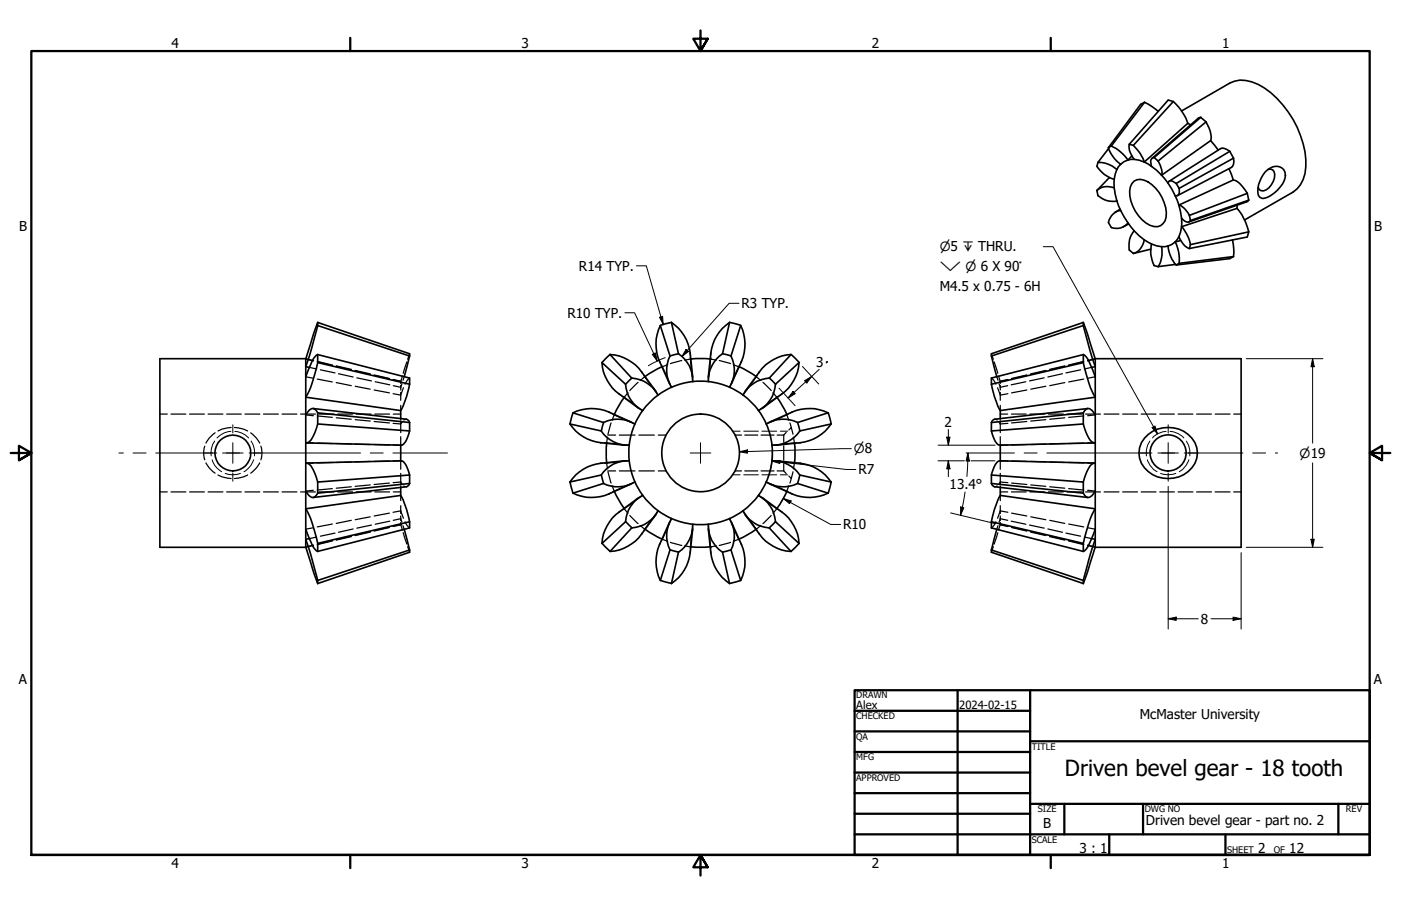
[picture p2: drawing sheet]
<svg xmlns="http://www.w3.org/2000/svg" width="432mm" height="279mm" viewBox="0 0 432 279" stroke-linecap="round" stroke-linejoin="round" font-family="sans-serif">
<!-- layer: Hidden (ANSI) -->
<g fill="none" stroke="#000" stroke-width=".38">
<path d="M94.2 116.2l2.4 .4M94.2 110.7l2.4 .6M94.3 110.6l2.3 .6M95.3 113.3l2.3 .5M97.8 116.9l4.6 .9M97.8 111.6l4.6 1.1M97.8 111.4l4.7 1.2M98.7 114l4.6 1M103.6 118l4.7 .9M103.6 113l4.7 1.1M103.6 112.8l4.7 1.1M104.3 115.3l4.5 1"/>
<path d="M109.5 119.1l4.6 .9M109.5 114.4l4.6 1.1M109.5 114.2l4.7 1.1M110 116.5l4.5 1M115.3 115.8l4.7 1M115.3 115.6l4.7 1.1M115.6 117.7l4.5 1M121.2 117l2.3 .5v.8M123.5 118.9v1.4M123.9 118.4l-.4 1-2.3-.5M124 116l-.5 1.7-2.3-.5M124.3 119.6l-.8 2.3v1.5"/>
<path d="M124.6 116.1l-.4 1.2M125.3 111.6l-1 3.5M126.2 116.6l-.5 .5-.9 1.4M126.2 109.1l-.5 1.7M196.7 117.9l-2.6 2.6M197.7 114.7l.4 .5M198.4 115.7l.3 .5M198.7 116.2h.1M198.7 116.2l-1.4 1.1M198.7 116.2l1.6 2.3M198.8 116.1h.1M201.2 119.6l1.6 2.3"/>
<path d="M203.3 111.4l.3 .6M203.8 112.5l.4 .6M204.2 113.1l-.2 .1M204.2 113.1l1.1 2.5M205.8 112.5l-1.6 .6M205.9 116.9l1 2.5M210.1 111.2l-3.5 .9M212.7 108.9v.6M212.7 110.2l.1 .5M212.8 110.7l-1.8 .4M212.8 110.7l.2 2.8M212.9 110.7h.1"/>
<path d="M213.2 114.9l.3 2.8M218.6 114.9l-.3 2.8M218.9 110.7h.1M219 110.7l1.8 .4M219 110.7l-.2 2.8M219.1 108.9v.6M219.1 110.2l-.1 .5M221.7 111.2l3.5 .9M225.9 116.9l-1 2.5M226 112.5l1.6 .6M227.6 113.1l.2 .1M227.6 113.1l-1.1 2.5"/>
<path d="M228 112.5l-.4 .6M228.5 111.4l-.3 .6M230.6 119.6l-1.6 2.3M233 116.1h.1M233 116.2h.1M233.1 116.2l1.4 1.1M233.1 116.2l-1.6 2.3M233.4 115.7l-.3 .5M234.1 114.7l-.4 .5M235.1 117.9l2.6 2.6M305.6 109.1l.5 1.7M305.6 116.6l.5 .5 .9 1.4"/>
<path d="M306.5 111.6l1 3.5M307.2 116.1l.4 1.2M307.5 119.6l.8 2.3 2.3-.5M307.8 116l.5 1.7 2.3-.5M307.9 118.4l.4 1 2.3-.5M308.3 118.9v1.4M310.6 117l-2.3 .5v.8M316.2 117.7l-4.5 1M316.5 115.8l-4.7 1M316.5 115.6l-4.7 1.1M321.8 116.5l-4.5 1M322.3 114.4l-4.6 1.1"/>
<path d="M322.3 119.1l-4.6 .9M322.3 114.2l-4.7 1.1M327.5 115.3l-4.5 1M328.2 113l-4.7 1.1M328.2 118l-4.7 .9M328.2 112.8l-4.7 1.1M333.1 114l-4.6 1M334 111.6l-4.6 1.1M334 116.9l-4.6 .9M334 111.4l-4.7 1.2M336.5 113.3l-2.3 .5M337.5 110.6l-2.3 .6"/>
<path d="M337.6 110.7l-2.4 .6M337.6 116.2l-2.4 .4M49.3 127.7h2.3M52.7 127.7h4.6M58.4 127.7h4.6M63.1 137.6a6 6 0 0 0 0 4.2M64.1 127.7h4.6M66.3 133.5a7.6 7.6 0 0 0-2.8 3.2M69.8 127.7h4.6M71.2 131.8l-2.7 .5-1.3 .6M72.3 131.8l2.8 .5 1.2 .6M75.5 127.7h4.6"/>
<path d="M77.3 133.5a8 8 0 0 1 2.7 3.2M80.4 137.6a6 6 0 0 1 0 4.2M81.2 127.7h4.6M86.9 127.7h4.6M92.6 127.7h4.6M94.2 136.6h2.4M94.2 128l2.4 .2M97.8 136.7l4.6 .1M97.8 128.3l4.6 .4M98.4 127.7h4.5M103.6 136.8l4.7 .1M103.6 128.8l4.7 .5"/>
<path d="M104.1 127.7h4.5M109.5 137l4.6 .1M109.5 129.4l4.6 .5M109.8 127.7h4.6M115.3 137.1l4.7 .1M115.3 130l4.7 .4M115.3 120.3l4.7 .9M115.5 127.7h4.6M121.2 127.7h2.3M123.5 130.2v.5l-2.3-.1M123.5 121v.9l-2.3-.5M123.5 125v1.6"/>
<path d="M123.5 129.1v.5M123.5 134.7v2.6l-2.3-.1M124 130.1l-.5 .6v2.7M125.2 129.3l-.7 .2M185.1 136.5h.6M186.4 136.5l.5 .1M186.9 136.7h.1M186.9 136.6l2.8 .2M187.3 134.8l-.4 1.8M187.3 134.2h2.4M187.6 127.1l.6 .3M188.3 130.4l-.9 3.5"/>
<path d="M188.7 127.6l.6 .4M189.3 128l-.6 1.6M189.3 128l2.5 1.1M189.4 127.8l-.1 .2M190.9 134.2h4.8M190.9 121.5l.5 .4M191.1 137l2.8 .3M191.9 122.2l.5 .3M192.3 122.6h.1M192.4 122.5v.1M192.4 122.5l2.3 1.6M193.1 129.7l2.5 1"/>
<path d="M193.5 121.1l-1.1 1.4M195.8 125l2.3 1.6M196.9 134.2h4.8M202.9 134.2h2.3M226.6 134.2h1.9M229.6 134.2h4M234.6 134.2h4M236 125l-2.3 1.6M238.3 121.1l1.1 1.4M238.7 129.7l-2.5 1M239.4 122.5v.1M239.4 122.5l-2.3 1.6"/>
<path d="M239.5 122.6h.1M239.5 134.2h2.1M239.9 122.2l-.5 .3M240.7 137l-2.8 .3M240.9 121.5l-.5 .4M241.6 134.2v2.2M241.6 137.5v4.4M242.3 133.3l-.7 .9M242.4 127.8l.1 .2M242.5 128l.6 1.6M242.5 128l-2.5 1.1M243.1 127.6l-.6 .4"/>
<path d="M243.5 130.4l.9 3.5M243.9 131.8l-.8 .8M244.2 127.1l-.6 .3M244.5 134.8l.4 1.8M244.9 136.7h.1M244.9 136.6l-2.8 .2M245.4 136.5l-.5 .1M246.1 136.5h.6M306.6 129.3l.7 .2M307.8 130.1l.5 .6 2.3-.1M308.3 121v2.4M308.3 125v1.6"/>
<path d="M308.3 129.1v.5M308.3 130.2v3.2M308.3 134.7v2.6l2.3-.1M308.3 127.7h2.3M311.7 127.7h4.6M316.5 130l-4.7 .4M316.5 120.3l-4.7 .9M316.5 137.1l-4.7 .1M317.4 127.7h4.6M322.3 129.4l-4.6 .5M322.3 137l-4.6 .1M323.2 127.7h4.5"/>
<path d="M328.2 128.8l-4.7 .5M328.2 136.8l-4.7 .1M328.9 127.7h4.5M334 128.3l-4.6 .4M334 136.7l-4.6 .1M334.6 127.7h4.6M335.2 136.6h2.4M337.6 128l-2.4 .2M340.3 127.7h4.6M346 127.7h4.6M351.7 127.7h4.6M357.4 127.7h4.5"/>
<path d="M363.1 127.7h4.6M368.8 127.7h4.6M374.5 127.7h4.6M380.2 127.7h2.3M49.3 151.7h2.3M52.7 151.7h4.6M58.4 151.7h4.6M63.5 142.7a7.6 7.6 0 0 0 2.8 3.2M64.1 151.7h4.6M67.2 146.5l1.3 .6 2.7 .5M69.8 151.7h4.6M75.5 151.7h4.6"/>
<path d="M76.3 146.5l-1.2 .6-2.8 .5M80 142.7a8 8 0 0 1-2.7 3.2M81.2 151.7h4.6M86.9 151.7h4.6M92.6 151.7h4.6M94.2 142.8h2.4M96.6 151.2l-2.4 .2M98.4 151.7h4.5M102.4 142.6l-4.6 .1M102.4 150.7l-4.6 .4M104.1 151.7h4.5M108.3 150.1l-4.7 .5"/>
<path d="M108.3 142.5l-4.7 .1M109.8 151.7h4.6M114.1 142.3l-4.6 .1M114.1 159.4l-4.6 .9M114.1 149.5l-4.6 .5M115.5 151.7h4.6M120 149l-4.7 .4M120 142.2l-4.7 .1M120 158.2l-4.7 .9M121.2 142.2l2.3-.1v2.6M121.2 158l2.3-.5 .8 2.3M121.2 148.8l2.3-.1 .5 .6"/>
<path d="M121.2 151.7h2.3M123.5 159.1v.9l-2.3 .5M123.5 146v3.2M123.5 149.8v.5M123.5 152.8v1.6M123.5 156v2.4M124.5 149.9l.7 .2M185.1 142.9h.6M186.9 142.8l.4 1.8M186.9 142.7h.1M186.9 142.8l-.5 .1M187.3 145.2h2.4"/>
<path d="M187.4 145.5l.9 3.5M188.2 152l-.6 .3M188.7 149.8l.6 1.6M189.3 151.4l.1 .2M189.3 151.4l-.6 .4M189.7 142.6l-2.8 .2M190.9 145.2h4.8M191.4 157.5l-.5 .4M191.8 150.3l-2.5 1.1M192.3 156.8h.1M192.4 156.9l1.1 1.4M192.4 156.8v.1"/>
<path d="M192.4 156.9l-.5 .3M193.9 142.1l-2.8 .3M194.1 158.9l2.6 2.6M194.7 155.3l-2.3 1.6M195.6 148.7l-2.5 1M196.9 145.2h4.8M198.1 152.8l-2.3 1.6M202.8 157.5l-1.6 2.3M202.9 145.2h2.3M206.9 160l-1 2.5M224.9 160l1 2.5M226.6 145.2h1.9"/>
<path d="M229 157.5l1.6 2.3M229.6 145.2h4M233.7 152.8l2.3 1.6M234.6 145.2h4M236.2 148.7l2.5 1M237.1 155.3l2.3 1.6M237.7 158.9l-2.6 2.6M237.9 142.1l2.8 .3M239.4 156.8v.1M239.4 156.9l-1.1 1.4M239.4 156.9l.5 .3M239.5 156.8h.1"/>
<path d="M239.5 145.2h2.1M240 150.3l2.5 1.1M240.4 157.5l.5 .4M241.6 143v2.2M241.6 145.2l.7 .8M242.1 142.6l2.8 .2M242.5 151.4l-.1 .2M242.5 151.4l.6 .4M243.1 146.8l.8 .8M243.1 149.8l-.6 1.6M243.6 152l.6 .3M244.4 145.5l-.9 3.5"/>
<path d="M244.9 142.7h.1M244.9 142.8l-.4 1.8M244.9 142.8l.5 .1M246.1 142.9h.6M307.3 149.9l-.7 .2M308.3 146v3.2M308.3 149.8v.5M308.3 152.8v1.6M308.3 156v2.4M308.3 159.1v1.4M308.3 151.7h2.3M310.6 158l-2.3-.5-.8 2.3"/>
<path d="M310.6 142.2l-2.3-.1v2.6M310.6 148.8l-2.3-.1-.5 .6M311.7 151.7h4.6M311.8 158.2l4.7 .9M311.8 142.2l4.7 .1M311.8 149l4.7 .4M317.4 151.7h4.6M317.7 159.4l4.6 .9M317.7 142.3l4.6 .1M317.7 149.5l4.6 .5M323.2 151.7h4.5M323.5 142.5l4.7 .1"/>
<path d="M323.5 150.1l4.7 .5M328.9 151.7h4.5M329.4 142.6l4.6 .1M329.4 150.7l4.6 .4M334.6 151.7h4.6M335.2 142.8h2.4M335.2 151.2l2.4 .2M340.3 151.7h4.6M346 151.7h4.6M351.7 151.7h4.6M357.4 151.7h4.5M363.1 151.7h4.6"/>
<path d="M368.8 151.7h4.6M374.5 151.7h4.6M380.2 151.7h2.3M96.6 168.1l-2.4 .6M96.6 162.8l-2.4 .4M96.6 168.2l-2.3 .6M97.6 165.6l-2.3 .5M102.4 166.7l-4.6 1.1M102.4 161.6l-4.6 .9M102.5 166.8l-4.7 1.2M103.3 164.4l-4.6 1M108.3 165.3l-4.7 1.1"/>
<path d="M108.3 160.5l-4.7 .9M108.3 165.5l-4.7 1.1M108.8 163.1l-4.5 1M114.1 163.9l-4.6 1.1M114.2 164.1l-4.7 1.1M114.5 161.9l-4.5 1M120 162.6l-4.7 1M120 162.7l-4.7 1.1M120.1 160.7l-4.5 1M121.2 162.2l2.3-.5 .5 1.7M123.5 160.5v-.5l.4 1M123.5 161.1v.8l-2.3 .5"/>
<path d="M124.2 162.1l.4 1.2M124.3 164.3l1 3.5M124.8 160.9l.9 1.4 .5 .5M125.7 168.6l.5 1.7M197.3 162.1l1.4 1.1M198.1 164.2l-.4 .5M198.7 163.2h.1M198.7 163.2l-.3 .5M198.8 163.3h.1M200.3 160.9l-1.6 2.3M203.6 167.4l-.3 .6M204 166.2l.2 .1"/>
<path d="M204.2 166.3l1.6 .6M204.2 166.3l-.4 .6M205.3 163.8l-1.1 2.5M206.6 167.3l3.5 .9M211 168.3l1.8 .4M212.7 169.9v.6M212.8 168.7l-.1 .5M212.9 168.7h.1M213 165.9l-.2 2.8M213.5 161.7l-.3 2.8M218.3 161.7l.3 2.8M218.8 165.9l.2 2.8"/>
<path d="M218.9 168.7h.1M219 168.7l.1 .5M219.1 169.9v.6M220.8 168.3l-1.8 .4M225.2 167.3l-3.5 .9M226.5 163.8l1.1 2.5M227.6 166.3l-1.6 .6M227.6 166.3l.4 .6M227.8 166.2l-.2 .1M228.2 167.4l.3 .6M231.5 160.9l1.6 2.3M233 163.3h.1"/>
<path d="M233 163.2h.1M233.1 163.2l.3 .5M233.7 164.2l.4 .5M234.5 162.1l-1.4 1.1M306.1 168.6l-.5 1.7M307 160.9l-.9 1.4-.5 .5M307.5 164.3l-1 3.5M307.6 162.1l-.4 1.2M308.3 161.1v.8l2.3 .5M310.6 160.5l-2.3-.5-.4 1M310.6 162.2l-2.3-.5-.5 1.7M311.7 160.7l4.5 1"/>
<path d="M311.8 162.6l4.7 1M311.8 162.7l4.7 1.1M317.3 161.9l4.5 1M317.6 164.1l4.7 1.1M317.7 163.9l4.6 1.1M323 163.1l4.5 1M323.5 165.5l4.7 1.1M323.5 160.5l4.7 .9M323.5 165.3l4.7 1.1M328.5 164.4l4.6 1M329.3 166.8l4.7 1.2M329.4 161.6l4.6 .9"/>
<path d="M329.4 166.7l4.6 1.1M334.2 165.6l2.3 .5M335.2 168.2l2.3 .6M335.2 162.8l2.4 .4M335.2 168.1l2.4 .6"/>
</g>
<!-- layer: Hidden Narrow (ANSI) -->
<g fill="none" stroke="#000" stroke-width=".31">
<path d="M66.2 136a6.3 6.3 0 0 0-1.1 4.6M71.2 133a6.3 6.3 0 0 0-4.3 2.1M72.4 133a6.3 6.3 0 0 1 4.2 2.1M77.4 136a6.7 6.7 0 0 1 1 4.6M225.8 133h2.3M229.2 133h4.5M234.8 133h4.6M240.5 133h2.3M354.4 136a6 6 0 0 0-1 4.6M359.4 133a5.8 5.8 0 0 0-4.2 2.1M360.6 133a6.2 6.2 0 0 1 4.3 2.1M365.6 136a6.6 6.6 0 0 1 1.1 4.6"/>
<path d="M65.4 141.8a5.9 5.9 0 0 0 2.9 3.7M69.4 146a6.4 6.4 0 0 0 4.7 0M78.2 141.8a6.3 6.3 0 0 1-3 3.7M225.8 146.4h2.3M229.2 146.4h4.5M234.8 146.4h4.6M240.5 146.4h2.3M353.6 141.8a6.3 6.3 0 0 0 3 3.7M357.7 146a6.4 6.4 0 0 0 4.7 0M366.4 141.8a6.5 6.5 0 0 1-2.9 3.7"/>
</g>
<!-- layer: Hidden (ANSI) -->
<g fill="#000">
<circle cx="212.8" cy="110.7" r=".19"/>
<circle cx="219" cy="110.7" r=".19"/>
<circle cx="308.3" cy="117.7" r=".19"/>
<circle cx="123.5" cy="137.3" r=".19"/>
<circle cx="123.6" cy="137.3" r=".19"/>
<circle cx="186.9" cy="136.6" r=".19"/>
<circle cx="244.9" cy="136.6" r=".19"/>
<circle cx="308.2" cy="137.3" r=".19"/>
<circle cx="308.3" cy="137.3" r=".19"/>
<circle cx="123.5" cy="142.1" r=".19"/>
<circle cx="123.6" cy="142.1" r=".19"/>
<circle cx="186.9" cy="142.8" r=".19"/>
<circle cx="244.9" cy="142.8" r=".19"/>
<circle cx="308.2" cy="142.1" r=".19"/>
<circle cx="308.3" cy="142.1" r=".19"/>
<circle cx="123.5" cy="161.7" r=".19"/>
<circle cx="212.8" cy="168.7" r=".19"/>
<circle cx="219" cy="168.7" r=".19"/>
<circle cx="308.3" cy="161.7" r=".19"/>
</g>
<!-- layer: Visible (ANSI) -->
<g fill="none" stroke="#000" stroke-width=".51">
<path d="M352.7 31.6l2.2 1.2 2.1 1.6M352.7 31.6l-1.2 .6-9.9 13.3M352.7 31.6l-10.2 13.4M361.6 31.3a16.5 16.5 0 0 1 4.5 6.7M361.6 31.3l-1.6-.4-12 13.6M361.6 31.3l-12.3 13.5M364.2 34.2l14.9-8.6a10.5 10.5 0 0 1 10.7 1.6 30 30 0 0 1 12.7 24.2 9.7 9.7 0 0 1-4 7.8l-14.9 8.6M366.1 38l.9 .5M366.1 38l-13.4 12M370.1 36.2l-.8 .3-14.2 12.3M370.1 36.2l-14.4 12.4M370.1 36.2l1.6 1.4"/>
<path d="M371.7 37.6a7.9 7.9 0 0 1 1.4 5.8M371.7 37.6l-14.8 12.1M338.1 58.7l.3 1.6a6.6 6.6 0 0 0 5.8 1.7M338.4 50.1l-.3 1.2a9.2 9.2 0 0 0 5.3 4M338.4 50.1a8.4 8.4 0 0 1 5.8 2.2M341.6 45.5a10.5 10.5 0 0 0 3.8 5.2M341.7 45.8l-3.3 4.3M341.9 54.7l-3.8 4M342.5 45a13.4 13.4 0 0 1 5.2 4.3M342.5 45l-.9 .5M343.4 55.3v2.6M343.4 57.9l.8 4.1"/>
<path d="M343.4 57.9a5.1 5.1 0 0 0-5.3 .8M344.2 52.3l-.8 3M345.4 50.7l-1.2 1.6M345.4 50.7h-.1M347.7 49.3l-1.2 .5-1.1 .9M348 44.5a5.7 5.7 0 0 0 1.6 4.6M348 44.5l1.3 .3M348.9 48.1l-1.2 1.2M349.3 44.8a12.5 12.5 0 0 1 3.4 5.2M349.5 55.9a4.3 4.3 0 0 1 5.5 1.1 12.2 12.2 0 0 1 4.4 9.9 3.3 3.3 0 0 1-5 2.6 11.8 11.8 0 0 1-6-11.8l.4-1zM349.6 49.1l-1.9 .2M349.6 49.1l3.1 .9"/>
<path d="M352.7 50l2.2 1.3M354.9 51.3l3.1 2.7M355.7 48.6l-.6 .2-.4 .5 .2 2M355.7 48.6l1.2 1.1M356.9 49.7a5.9 5.9 0 0 1 1.1 4.3M358 54l2 2.5M360 56.5l2.2 3.9M360 56.5l.3-.6 .6-.1 1.6 .8M362.5 56.6l.9 1.5M363.4 58.1l-.1 1.8-.5 .4-.6 .1M373.1 43.4l2.4 2.9M373.1 43.4l-15.1 10.6"/>
<path d="M378.8 52l1.3 3.5M379 46.7a2.86 2.86 0 0 0-2.8-.9l-15.8 10.1M379 46.7l-16.5 9.9M379 46.7l1.2 2.1M380.1 55.5a7.6 7.6 0 0 1 4.3 4.1M380.1 55.5l-16.8 7.7M380.2 48.8a2.76 2.76 0 0 1-.7 2.8l-16.6 8.7M380.2 48.8l-16.8 9.3M384.4 59.6l-17.8 6.8M384.4 59.6l.5 2.1M389.9 53.1a4.1 4.1 0 0 1 5.3-1.2 3.7 3.7 0 0 1 0 4.9 9.8 9.8 0 0 1-5.9 4.4 1.82 1.82 0 0 1-1.6-2.3 10.2 10.2 0 0 1 2.2-5.8zM390.8 52.3a1.49 1.49 0 0 1 2.1 1.5 5.5 5.5 0 0 1-3.5 5.1l-1.3-.4-.3-.7"/>
<path d="M344.2 62l1.2 2.9M345.2 64.5l-1.6 1M345.4 64.9l2.3 3.9M345.4 64.9a4.5 4.5 0 0 0-3.8 3.7l.9 1.6a4.5 4.5 0 0 0 5.2-1.4M347.7 68.8l1.9 2.4M347.9 69.1l-1.8 .9M349.6 71.2l3.1 2.8M349.6 71.2a7 7 0 0 0-1.6 5.9l1.3 1.1M352.7 74l2.2 1.2M352.7 74a5.1 5.1 0 0 1-3.4 4.2M354.7 76.8l-5.4 1.4M354.9 75.2l3.1 .9"/>
<path d="M354.9 75.2a9.7 9.7 0 0 0 .8 6.7l1.2 .3M358 76.1a8.7 8.7 0 0 1-1.1 6.1M360 75.9l-2 .2M360 75.9a10.3 10.3 0 0 0 2.5 5.8M360 75.9h-.1M362.2 60.4l1.1 2.8M362.2 74.6l-1 .8-1.2 .5M362.2 74.6a12 12 0 0 1 1.2 6.6M363.3 73l-1.1 1.6M363.3 63.2l.9 4.1M363.3 63.2a5.8 5.8 0 0 1 3.3 3.2M363.3 73a5.8 5.8 0 0 0 3.3 3.6"/>
<path d="M363.9 74.2l-1.7 .4M364.2 67.3v2.6M364.2 69.9l-.9 3.1M364.2 67.3l1.6 1.2a.87 .87 0 0 0 1.1-.5M364.2 69.9a11.6 11.6 0 0 1 2.7 5.5M366.6 66.4l.3 1.6M366.9 75.4l-.3 1.2M379.9 74l.3 2.6v2.5M380.2 79.1l-16.8 2.1M380.2 79.1l-1.2 .7-16.5 1.9M381.3 64.3a18.1 18.1 0 0 1 3.6 7.2M381.3 64.3l-17.1 5.6"/>
<path d="M381.3 63.3v1M384.9 61.7l-.8 .6-17.7 6.2M384.9 61.7l-18 6.3M384.9 71.5l-18 3.9M384.9 71.5l-.5 1.6-17.8 3.5M97.9 99.4l-3.7 11.3M97.9 99.4l28.3 9.7v.7M97.9 99.4v1M207 99.4l-3.4 .9M224.9 99.4l3.4 .9M333.9 99.4l3.7 11.3M333.9 99.4l-28.3 9.7v.7"/>
<path d="M333.9 99.4v1M362.3 81.5l-5.4 .7M363.4 81.2l-.9 .5M94.2 110.6v.1M94.3 110.6h-45v58.2h44.9v-58.1M97.9 111.8a36.3 36.3 0 0 1-3.7 10.7l29.3 4.1v2.5M97.9 109.3a4.7 4.7 0 0 0-2.1 3.1l-1.6 3.8M97.9 100.4l-2.1 8.1-1.6 4.6 1.1 .2M97.9 111.8l28.3 6.7M97.9 109.3l28.3 7.3v1.9M97.9 100.4l28.3 9.4M97.9 109.3v2.5"/>
<path d="M126.2 118.5a28.9 28.9 0 0 1-2.7 8.1M126.2 109.8l-1.6 6.3M185.5 111.8a13 13 0 0 0 5.4 9.7l5.9 4.4M185.5 111.8l7.3 6.7a9.9 9.9 0 0 0 5.3 8.1M188 109.3l-2.5 2.5M194.7 116.6l-6.7-7.3a13 13 0 0 1 9.7 5.4l4.4 6M194.7 116.6a9.9 9.9 0 0 1 8.1 5.3M194.7 116.6l-1.9 1.9M204.1 113.1l-2.7 1.4-2.6 1.6M206.5 109.8l-3-9.4a13.3 13.3 0 0 0-.2 11l3 6.8M206.5 109.8a10 10 0 0 0 .4 9.6M209.1 109.1l-2.2-9.7a13.3 13.3 0 0 1 5.8 9.5l.8 7.4"/>
<path d="M209.1 109.1a9.6 9.6 0 0 1 4.4 8.6M209.1 109.1l-2.6 .7M213.5 117.7a22.1 22.1 0 0 0-15.4 35 22.1 22.1 0 0 0 38.1-4.1M218.3 116.3l.8-7.4a13.3 13.3 0 0 1 5.8-9.5l-2.2 9.7a10 10 0 0 0-4.4 8.6M218.3 117.7h-4.8M218.3 117.7a22.1 22.1 0 0 1 6.6 1.7M218.9 110.7l-3-.1-3 .1M222.7 109.1l2.6 .7M224.9 119.4l4.1 2.4M225.3 109.8l3-9.4a13.3 13.3 0 0 1 .2 11l-3 6.8M225.3 109.8a10 10 0 0 1-.4 9.6M227.8 113.1l2.7 1.4 2.5 1.6"/>
<path d="M237.1 116.6l6.7-7.3a13 13 0 0 0-9.7 5.4l-4.4 6M237.1 116.6a9.9 9.9 0 0 0-8.1 5.3M237.1 116.6l1.9 1.9M239 118.5l7.3-6.7a13 13 0 0 1-5.4 9.7l-6 4.4M239 118.5a9.9 9.9 0 0 1-5.3 8.1M243.8 109.3l2.5 2.5M305.6 109.8l1.6 6.3M305.6 118.5a28.9 28.9 0 0 0 2.7 8.1M333.9 111.8a36.3 36.3 0 0 0 3.7 10.7l-29.3 4.1v2.5M333.9 100.4l2.1 8.1 1.6 4.6-1.1 .2M333.9 109.3a4.7 4.7 0 0 1 2.1 3.1l1.6 3.8M333.9 100.4l-28.3 9.4"/>
<path d="M333.9 109.3l-28.3 7.3v1.9M333.9 111.8l-28.3 6.7M333.9 109.3v2.5M337.5 110.6h.1M337.6 110.6h44.9v58.2h-44.9zM96.5 126l28.7 3.3 .5 .2 .5 .8M97.9 130.7l-1.3 3.6a3 3 0 0 1-2.4 2.3M97.9 127.3a1.62 1.62 0 0 0-1.5-1.3 1.62 1.62 0 0 0-1.7 1.2l-.5 .8M97.9 127.3l28.3 3M97.9 130.7l28.3 2.2M97.9 127.3v3.4M123.5 137.3v4.8"/>
<path d="M126.2 132.9l-1.2 3.2a1.68 1.68 0 0 1-1.4 1.2l-29.2-.7M126.2 130.3v2.6M176.6 127.3l-.9 3.4M176.6 127.3a13.3 13.3 0 0 1 11-.2l6.8 3M176.6 127.3l9.4 3M186 130.3a10 10 0 0 1 9.6 .4M186 130.3l-.7 2.6M187 136.7l-.2 3 .2 3M192.4 122.6l-1.7 2.5-1.4 2.7M192.5 137.3l-7.4-.8a13.3 13.3 0 0 1-9.5-5.8l9.7 2.2a10 10 0 0 0 8.6 4.4M229 121.8a22.1 22.1 0 0 1 4.8 4.8M233.8 126.6l2.4 4.1"/>
<path d="M236.2 130.7a22.1 22.1 0 0 1 1.7 6.6M237.4 130.1l6.8-3a13.3 13.3 0 0 1 11 .2l-9.4 3M237.9 137.3v4.8M237.9 137.3a10 10 0 0 0 8.6-4.4l9.7-2.2a13.3 13.3 0 0 1-9.5 5.8l-7.4 .8M239.5 122.6l1.6 2.5 1.4 2.7M244.9 136.7l.1 3-.1 3M245.8 130.3a10 10 0 0 0-9.6 .4M245.8 130.3l.7 2.6M255.3 127.3l.9 3.4M305.6 132.9l1.2 3.2a1.68 1.68 0 0 0 1.4 1.2l29.2-.7M305.6 130.3v2.6M308.3 137.3v4.8"/>
<path d="M333.9 130.7l1.3 3.6a3 3 0 0 0 2.4 2.3M333.9 127.3a1.62 1.62 0 0 1 1.5-1.3 1.62 1.62 0 0 1 1.7 1.2l.5 .8M333.9 130.7l-28.3 2.2M333.9 127.3l-28.3 3M333.9 127.3v3.4M335.3 126l-28.7 3.3-.5 .2-.5 .8M353.9 134a9.5 9.5 0 0 1 15 4.1 8.2 8.2 0 0 1-8.9 9.5 8.6 8.6 0 0 1-9-7.9 7.3 7.3 0 0 1 2.9-5.7zM94.2 151.4a2.96 2.96 0 0 0 2.4 2l.9-.7 .4-.6M94.2 142.8a2.74 2.74 0 0 1 2.4 2.3l1.3 3.6M94.4 142.8l29.2-.7a3.2 3.2 0 0 1 2.1 2.6l.5 1.8M97.9 148.7v3.4M123.5 150.3v2.5l-29.3 4.1a36.3 36.3 0 0 1 3.7 10.7"/>
<path d="M123.5 152.8a28.9 28.9 0 0 1 2.7 8.1M126.2 149.1l-.5 .8-.5 .2-28.7 3.3M126.2 149.1l-28.3 3M126.2 146.5l-28.3 2.2M126.2 146.5v2.6M175.7 148.6l.9 3.4M185.3 146.5l-9.7 2.2M185.3 146.5l.7 2.6M186 149.1l-9.4 3a13.3 13.3 0 0 0 11 .2l6.8-3M189.3 151.5l1.4 2.7 1.7 2.6M192.5 142.1l-7.4 .8a13.3 13.3 0 0 0-9.5 5.8M193.9 142.1a9.6 9.6 0 0 0-8.6 4.4"/>
<path d="M195.6 148.7a10 10 0 0 1-9.6 .4M198.1 152.8a9.9 9.9 0 0 0-5.3 8.1l-7.3 6.7a13 13 0 0 1 5.4-9.7l5.9-4.4M202.1 158.8l-4.4 5.9a13 13 0 0 1-9.7 5.4M202.8 157.5a9.9 9.9 0 0 1-8.1 5.3l-6.7 7.3M206.9 160a10 10 0 0 0-.4 9.6M224.9 160a10 10 0 0 1 .4 9.6M229 157.5a9.9 9.9 0 0 0 8.1 5.3l6.7 7.3M229.7 158.8l4.4 5.9a13 13 0 0 0 9.7 5.4M233.7 152.8a9.9 9.9 0 0 1 5.3 8.1M234.9 153.5l6 4.4a13 13 0 0 1 5.4 9.7l-7.3-6.7M236.2 148.7a10 10 0 0 0 9.6 .4M237.9 142.1a22.1 22.1 0 0 1-1.7 6.5"/>
<path d="M237.9 142.1a10 10 0 0 1 8.6 4.4M239.3 142.1l7.4 .8a13.3 13.3 0 0 1 9.5 5.8l-9.7-2.2M242.5 151.5l-1.4 2.7-1.6 2.6M245.8 149.1l9.4 3a13.3 13.3 0 0 1-11 .2l-6.8-3M246.5 146.5l-.7 2.6M256.2 148.6l-.9 3.4M305.6 149.1l.5 .8 .5 .2 28.7 3.3M305.6 149.1l28.3 3M305.6 146.5l28.3 2.2M305.6 146.5v2.6M308.3 150.3v2.5l29.3 4.1a36.3 36.3 0 0 0-3.7 10.7M308.3 152.8a28.9 28.9 0 0 0-2.7 8.1"/>
<path d="M333.9 148.7v3.4M337.4 142.8l-29.2-.7a3.2 3.2 0 0 0-2.1 2.6l-.5 1.8M337.6 142.8a2.74 2.74 0 0 0-2.4 2.3l-1.3 3.6M337.6 151.4a2.96 2.96 0 0 1-2.4 2l-.9-.7-.4-.6M94.2 168.7l3.7 11.3M94.2 163.2l2 4.8a3.9 3.9 0 0 0 1.7 2.1M94.2 168.8h.1M95.3 166.1l-1.1 .2 1.6 4.6 2.1 8.1M97.9 167.6v2.5M97.9 179v1M124.6 163.3l1.6 6.3M126.2 169.6l-28.3 9.4"/>
<path d="M126.2 169.6v.7l-28.3 9.7M126.2 160.9v1.9l-28.3 7.3M126.2 160.9l-28.3 6.7M185.5 167.5l2.5 2.6M192.8 160.9l1.9 1.9M198.8 163.2l2.6 1.7 2.7 1.4M203.6 179l3.4 .9M206.3 161.2l-3 6.8a13.3 13.3 0 0 0 .2 11l3-9.4M206.5 169.6l2.6 .7M212.9 168.6l3 .2 3-.2M213.5 163.1l-.8 7.4a13.3 13.3 0 0 1-5.8 9.5l2.2-9.7M213.5 161.7a10 10 0 0 1-4.4 8.6"/>
<path d="M218.3 161.7a9.6 9.6 0 0 0 4.4 8.6l2.2 9.7a13.3 13.3 0 0 1-5.8-9.5l-.8-7.4M225.3 169.6l3 9.4M225.3 169.6l-2.6 .7M225.5 161.2l3 6.8a13.3 13.3 0 0 1-.2 11M228.3 179l-3.4 .9M233 163.2l-2.5 1.7-2.7 1.4M239 160.9l-1.9 1.9M246.3 167.6l-2.5 2.5M305.6 160.9l28.3 6.7M305.6 160.9v1.9l28.3 7.3M305.6 169.6l28.3 9.4M305.6 169.6v.7l28.3 9.7"/>
<path d="M307.2 163.3l-1.6 6.3M333.9 167.6v2.5M333.9 179v1M336.5 166.1l1.1 .2-1.6 4.6-2.1 8.1M337.5 168.8h.1M337.6 163.2l-2 4.8a3.9 3.9 0 0 1-1.7 2.1M337.6 168.7l-3.7 11.3"/>
<circle cx="71.8" cy="139.7" r="5.5"/>
<circle cx="215.9" cy="139.7" r="12"/>
<circle cx="360" cy="139.7" r="5.6"/>
</g>
<!-- layer: Border (ANSI) -->
<g fill="none" stroke="#000" stroke-width=".7">
<path d="M107.9 11.7v4M215.9 9.4v6.3l-2.2-3.8h4.4l-2.2 3.8 2.2-3.8M323.8 11.7v4M3.3 139.7h6.4l-3.9-2.2v4.4l3.9-2.2-3.9 2.2M428.5 139.7h-6.4l3.9-2.2v4.4l-3.9-2.2 3.9 2.2M263.4 212.9h158.7v50.8h-158.7zM263.4 219.2h54.1M295.1 212.9v50.8M317.5 212.9v50.8M263.4 225.6h54.1M263.4 231.9h54.1M263.4 238.3h54.1"/>
<path d="M317.5 228.6h104.6M263.4 244.6h54.1M263.4 251h54.1M263.4 257.3h158.7M317.5 247.9h104.6M328 247.9v9.4M341.9 257.3v6.4M352.3 247.9v9.4M377.7 257.3v6.4M412.5 247.9v9.4M9.7 263.7v-248h412.4v248h-412.4h412.4M107.9 263.7v4"/>
<path d="M218.1 267.5l-2.2-3.8 2.2 3.8h-4.4l2.2-3.8v6.3M323.8 263.7v4"/>
</g>
<!-- layer: Dimension (ANSI) -->
<g fill="none" stroke="#000" stroke-width=".31">
<path d="M321.6 76.1h2.9l32.2 57.7M192.6 96.5h3l7 14.8M196.2 82h3l5.2 18.1M203.3 97.9l.9-.4 .2 2.6zM227.8 93.5h-3.1l-14.5 16.4M201 109.3l1-.5 .6 2.5zM205 110.3l-5.2 2.5M211.5 107.8l.7 .6-2 1.5zM240.1 119.7l4.9 5.4M247.3 113l5 5.4M248 117.4l2.2-1.3-1.5 2zM252.5 113.9l-9.6 8.8"/>
<path d="M254.6 111.6h.5l-.5 .4M384.1 110.6h23.6M404.6 110.6l.5 2.5h-1zM404.6 110.6v26.1M227.9 139.3l2.5-.6v1.1zM238.1 139a22.1 22.1 0 0 1-1.3 8.1M244.4 120.7l.7 .7-2.2 1.3zM262.4 138.4l-34.5 .9M289.1 137.3h17.6M291.8 134.8h1l-.5 2.5zM292.3 132.5v4.8M298.3 139.7l.5 2.5h-1z"/>
<path d="M298.3 139.7l-.3 7.3M355.1 131.9l.9-.5 .7 2.4zM237.9 142.2l2.5-.2-.1 .9zM237.9 142.2l22.9 2.6h3M241.4 153.7l2.4 .8-.5 .8zM241.4 153.7l14.6 8h3.1M289.1 142.1h8.1M292.3 142.1l.5 2.5h-1zM292.3 142.1v4.9M293 158.2l13.8 3.3M296.1 156.3l1 .3-1.1 2.3zM296.6 156.5l-.6 2.4"/>
<path d="M297.4 151.7l-.8 4.7M299.3 142.1h7.3M360 150v44M404.6 142.7v26.1M382.5 170.4v23.6M384.1 168.8h23.6M404.1 166.3h1l-.5 2.5zM360 190.8l2.5-.5v1zM360 190.8h9.3M373.3 190.8h9.2M380 190.3l2.5 .5-2.5 .5z"/>
</g>
<g fill="#000">
<path d="M203.3 97.9l.9-.4 .2 2.6zM201 109.3l1-.5 .6 2.5zM211.5 107.8l.7 .6-2 1.5zM248 117.4l2.2-1.3-1.5 2zM404.6 110.6l.5 2.5h-1zM227.9 139.3l2.5-.6v1.1zM244.4 120.7l.7 .7-2.2 1.3zM291.8 134.8h1l-.5 2.5zM355.1 131.9l.9-.5 .7 2.4zM237.9 142.2l2.5-.2-.1 .9zM241.4 153.7l2.4 .8-.5 .8zM292.3 142.1l.5 2.5h-1z"/>
<path d="M296.1 156.3l1 .3-1.1 2.3zM298.3 139.7l.5 2.5h-1zM404.1 166.3h1l-.5 2.5zM360 190.8l2.5-.5v1zM380 190.3l2.5 .5-2.5 .5z"/>
</g>
<!-- layer: Centerline (ANSI) -->
<g fill="none" stroke="#000" stroke-width=".31">
<path d="M36.6 139.7h1.4M41 139.7h4M48 139.7h18.8M69.8 139.7h4M76.8 139.7h34.3M114.1 139.7h4M121.1 139.7h16.8M297.8 139.7h14.9M315.7 139.7h4M322.6 139.7h32.4M358 139.7h4M365 139.7h18.1"/>
<path d="M386.1 139.7h4M393.1 139.7h.7"/>
</g>
<!-- layer: Center Mark (ANSI) -->
<g fill="none" stroke="#000" stroke-width=".31">
<path d="M63.1 139.7h2.5M68.6 139.7h6.3M71.8 131v2.5M71.8 136.5v6.4M77.9 139.7h2.6M212.7 139.7h6.4M215.9 136.5v6.4M351.3 139.7h2.6M356.9 139.7h6.3M360 131v2.5M360 136.5v6.4M366.2 139.7h2.5"/>
<path d="M71.8 145.9v2.5M360 145.9v2.5"/>
</g>
<text font-size="6.9" x="328.2" y="239.5">Driven bevel gear - 18 tooth</text>
<g font-size="4.2">
<text x="52.8" y="14.7">4</text>
<text x="160.8" y="14.7">3</text>
<text x="268.7" y="14.7">2</text>
<text x="376.7" y="14.7">1</text>
<text x="5.9" y="71.4">B</text>
<text x="423.5" y="71.4">B</text>
<text x="178.4" y="83.5">R14 TYP.</text>
<text x="289.6" y="89.8">M4.5 x 0.75 - 6H</text>
<text x="228.5" y="95.1">R3 TYP.</text>
<text x="174.9" y="98">R10 TYP.</text>
<text x="251.5" y="113.1">3</text>
<text x="291.1" y="131.6">2</text>
<text x="264.6" y="146.3">R7</text>
<text x="292.7" y="150.9">13.4°</text>
<text x="259.8" y="163.3">R10</text>
<text x="370.1" y="192.3">8</text>
<text x="5.8" y="211.1">A</text>
<text x="423.4" y="211.1">A</text>
<text x="351.3" y="221.9">McMaster University</text>
<text x="321.5" y="255.4">B</text>
<text x="353.2" y="254.6">Driven bevel gear - part no. 2</text>
<text x="332.7" y="263.1">3 : 1</text>
<text x="387.7" y="263.1">2</text>
<text x="397.4" y="263.1">12</text>
<text x="52.8" y="267.7">4</text>
<text x="160.8" y="267.7">3</text>
<text x="268.7" y="267.7">2</text>
<text x="376.7" y="267.7">1</text>
</g>
<g font-size="3.9">
<text x="289.6" y="77.5">⌀5 ↧ THRU.</text>
<text x="289.6" y="83.5">⌵ ⌀ 6 X 90°</text>
<text x="263.1" y="139.8">⌀8</text>
<text x="400.6" y="141.2">⌀19</text>
</g>
<g font-size="3.5">
<text x="263.9" y="218.6">Alex</text>
<text x="295.7" y="218.6">2024-02-15</text>
</g>
<g font-size="2.8">
<text x="263.9" y="215.4">DRAWN</text>
<text x="263.9" y="221.8">CHECKED</text>
<text x="263.9" y="228.2">QA</text>
<text x="318" y="231.1">TITLE</text>
<text x="263.9" y="234.5">MFG</text>
<text x="263.9" y="240.9">APPROVED</text>
<text x="319.9" y="250.5">SIZE</text>
<text x="352.8" y="250.5">DWG NO</text>
<text x="414.8" y="250.4">REV</text>
<text x="318" y="259.9">SCALE</text>
<text x="378.2" y="263.1">SHEET</text>
<text x="392.6" y="263.1">OF</text>
</g>
</svg>
